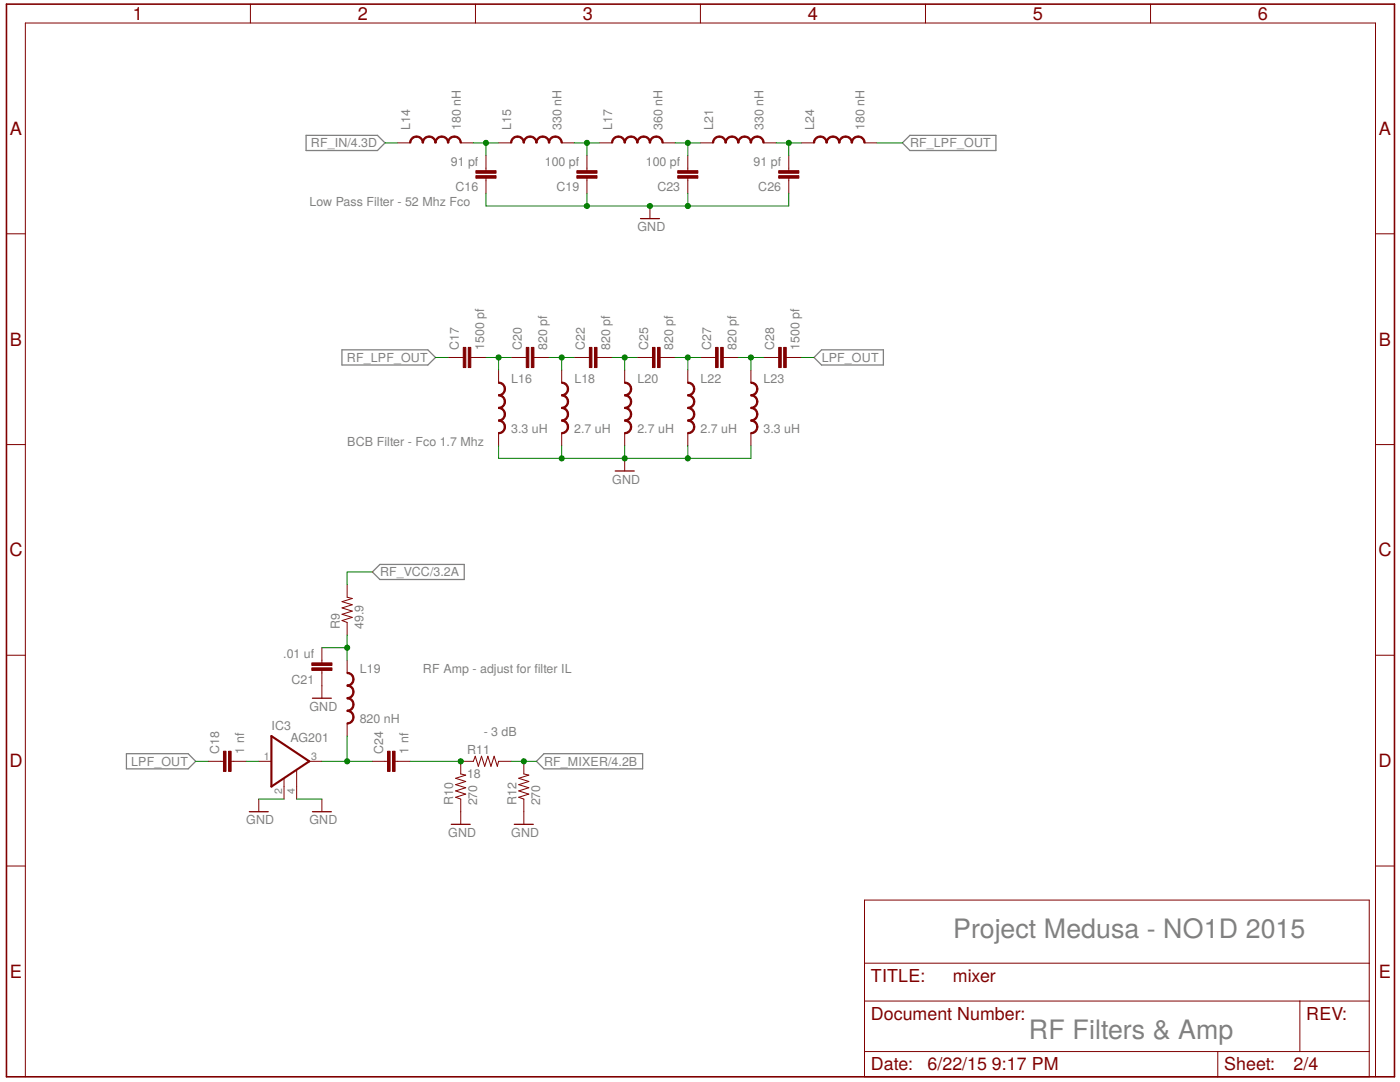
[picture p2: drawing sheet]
<svg xmlns="http://www.w3.org/2000/svg" width="279mm" height="216mm" viewBox="0 0 279 216" stroke-linecap="round" stroke-linejoin="round" font-family="sans-serif">
<path d="M61.1 27h14.2l1.5 1.5-1.5 1.5h-14.2zM180.1 28.5l1.5-1.5h17.2v3h-17.2zM68.2 69.8h17.2l1.5 1.5-1.5 1.5h-17.2zM164 69.8h12.3v3h-12.3l-1.5-1.5zM74.3 114.1l1.5-1.5h16.8v3h-16.8zM25.2 150.4h12.3l1.6 1.5-1.6 1.5h-12.3zM108.6 150.4h19.6v3h-19.6l-1.5-1.5z" fill="none" stroke="#808080" stroke-width=".25"/>
<path d="M54.2 146.9l7.5 5-7.5 5.1z" fill="none" stroke="#800000" stroke-width=".42"/>
<g fill="none" stroke="#800000" stroke-width=".2">
<path d="M50 .8v3.8M94.9 .8v3.8M139.8 .8v3.8M184.7 .8v3.8M229.6 .8v3.8M79.4 28.5h2.5M91.9 28.5h2.6M97 31v3.1M97 35.6v3M99.5 28.5h2.5M112.1 28.5h2.5M117.1 31v3.1"/>
<path d="M117.1 35.6v3M119.7 28.5h2.5M132.2 28.5h2.5M137.3 31v3.1M137.3 35.6v3M139.8 28.5h2.5M152.4 28.5h2.5M157.4 31v3.1M157.4 35.6v3M159.9 28.5h2.6M172.5 28.5h2.5M1.3 46.7h3.8"/>
<path d="M129.7 41.1v2.5M274.5 46.7h3.8M89.4 71.3h3.1M94 71.3h3M99.5 73.9v2.5M102 71.3h3M106.6 71.3h3M112.1 73.9v2.5M114.6 71.3h3M119.1 71.3h3.1M124.7 73.9v2.5M127.2 71.3h3"/>
<path d="M131.7 71.3h3M137.3 73.9v2.5M139.8 71.3h3M144.3 71.3h3M149.9 73.9v2.5M152.4 71.3h3M156.9 71.3h3M1.3 88.7h3.8M99.5 86.4v2.5M112.1 86.4v2.5M124.7 86.4v2.5M124.7 91.5v2.5"/>
<path d="M137.3 86.4v2.5M149.9 86.4v2.5M274.5 88.7h3.8M69.3 116.6v2.6l1 .2-2 .7 2 .6-2 .6 2 .6-2 .7 2 .6-2 .6 1 .4v2.5M1.3 130.7h3.8M64.2 129.2v3.1M64.2 133.8v5.5M69.3 131.8v2.5M274.5 130.7h3.8M41.6 151.9h3M46.1 151.9h3M51.6 151.9h2.6"/>
<path d="M51.6 159.4v2.6M56.7 155.4v4M59.2 153.8v5.6M61.7 151.9h2.5M64.2 159.4v2.6M69.3 144.4v2.5M74.3 151.9h3M78.8 151.9h3.1M102 151.9h-2.5l-.2 1-.7-2-.6 2-.6-2-.7 2-.6-2-.6 2-.7-2-.3 1h-2.6v2.5l1 .3-2 .6 2 .6-2 .7 2 .6-2 .6 2 .7-2 .6 1 .3v5.1M104.5 151.9v2.5l1 .3-2 .6 2 .6-2 .7 2 .6-2 .6 2 .7-2 .6 1 .3v5.1M1.3 172.8h3.8M172.5 179.6h100.8v35.3h-100.8z"/>
<path d="M274.5 172.8h3.8M172.5 199.7h100.8M172.5 192.2h100.8M259.4 199.7v10.1M5.1 214.9v-210.3h269.4v210.3M172.5 209.8h100.8M243 209.8v5.1"/>
</g>
<g fill="#800000" stroke="#800000" stroke-width=".2">
<path d="M45.6 149.9h.5v4h-.5z"/>
<path d="M44.6 149.9h.5v4h-.5z"/>
<path d="M78.3 149.9h.5v4h-.5z"/>
<path d="M77.3 149.9h.6v4h-.6z"/>
<path d="M62.2 132.3h4.1v.5h-4.1z"/>
<path d="M62.2 133.3h4.1v.5h-4.1z"/>
<path d="M95 34.1h4v.5h-4z"/>
<path d="M95 35.1h4v.5h-4z"/>
<path d="M115.1 34.1h4v.5h-4z"/>
<path d="M115.1 35.1h4v.5h-4z"/>
<path d="M135.3 34.1h4v.5h-4z"/>
<path d="M135.3 35.1h4v.5h-4z"/>
<path d="M155.4 34.1h4v.5h-4z"/>
<path d="M155.4 35.1h4v.5h-4z"/>
<path d="M93.5 69.3h.5v4h-.5z"/>
<path d="M92.5 69.3h.5v4h-.5z"/>
<path d="M106 69.3h.6v4h-.6z"/>
<path d="M105 69.3h.5v4h-.5z"/>
<path d="M118.6 69.3h.5v4h-.5z"/>
<path d="M117.6 69.3h.5v4h-.5z"/>
<path d="M131.2 69.3h.5v4h-.5z"/>
<path d="M130.2 69.3h.5v4h-.5z"/>
<path d="M143.8 69.3h.5v4h-.5z"/>
<path d="M142.8 69.3h.5v4h-.5z"/>
<path d="M156.4 69.3h.5v4h-.5z"/>
<path d="M155.4 69.3h.5v4h-.5z"/>
</g>
<g fill="#800000" stroke="#800000" stroke-width=".2">
<path d="M69.3 134.2a1.34 1.34 0 0 1 1.4 1.3h-.3v-.3a1.11 1.11 0 0 0-1.1-.8z" fill-rule="evenodd"/>
<path d="M69.3 136.7a1.16 1.16 0 0 0 1.1-1.2h.3a1.34 1.34 0 0 1-1.4 1.4z" fill-rule="evenodd"/>
<path d="M69.3 136.7a1.34 1.34 0 0 1 1.4 1.3h-.3v-.2a1.11 1.11 0 0 0-1.1-.9z" fill-rule="evenodd"/>
<path d="M70.4 138h.3a1.34 1.34 0 0 1-1.4 1.4v-.2a1.16 1.16 0 0 0 1.1-1.2z" fill-rule="evenodd"/>
<path d="M69.3 139.2a1.34 1.34 0 0 1 1.4 1.4h-.3v-.3a1.11 1.11 0 0 0-1.1-.9z" fill-rule="evenodd"/>
<path d="M69.3 141.7a1.16 1.16 0 0 0 1.1-1.1h.3a1.34 1.34 0 0 1-1.4 1.4z" fill-rule="evenodd"/>
<path d="M69.3 141.7a1.34 1.34 0 0 1 1.4 1.4h-.3l-.1-.6a1.1 1.1 0 0 0-1-.5z" fill-rule="evenodd"/>
<path d="M69.3 144.2a1.16 1.16 0 0 0 1.1-1.1h.3a1.34 1.34 0 0 1-1.4 1.4z" fill-rule="evenodd"/>
<path d="M82.1 27.5l.6-.3 .4-.1v.3l-.5 .1a1.07 1.07 0 0 0-.6 1h-.3v-.1z" fill-rule="evenodd"/>
<path d="M83.1 27.1a1.37 1.37 0 0 1 1.4 1.4h-.2a1.12 1.12 0 0 0-1.2-1.1z" fill-rule="evenodd"/>
<path d="M84.7 27.5l.5-.3 .4-.1v.3l-.5 .1a1.07 1.07 0 0 0-.6 1h-.2v-.1z" fill-rule="evenodd"/>
<path d="M85.6 27.1a1.37 1.37 0 0 1 1.4 1.4h-.2a1.12 1.12 0 0 0-1.2-1.1z" fill-rule="evenodd"/>
<path d="M87.2 27.5l.5-.3 .5-.1v.3l-.6 .1a1.07 1.07 0 0 0-.6 1h-.2v-.1z" fill-rule="evenodd"/>
<path d="M88.2 27.1a1.37 1.37 0 0 1 1.4 1.4h-.3a1.12 1.12 0 0 0-1.1-1.1z" fill-rule="evenodd"/>
<path d="M89.7 27.5l.5-.3 .5-.1v.3h-.3a1.11 1.11 0 0 0-.8 1.1h-.3v-.1z" fill-rule="evenodd"/>
<path d="M90.7 27.1a1.37 1.37 0 0 1 1.4 1.4h-.3a1.12 1.12 0 0 0-1.1-1.1z" fill-rule="evenodd"/>
<path d="M102.3 27.5l.8-.4h.2v.3a1.09 1.09 0 0 0-1.1 1.1h-.3v-.1z" fill-rule="evenodd"/>
<path d="M103.3 27.1a1.37 1.37 0 0 1 1.4 1.4h-.3a1.12 1.12 0 0 0-1.1-1.1z" fill-rule="evenodd"/>
<path d="M104.8 27.5l.8-.4h.2v.3a1.09 1.09 0 0 0-1.1 1.1h-.3v-.1z" fill-rule="evenodd"/>
<path d="M105.8 27.1a1.37 1.37 0 0 1 1.4 1.4h-.3a1.12 1.12 0 0 0-1.1-1.1z" fill-rule="evenodd"/>
<path d="M107.3 27.5l.9-.4h.1v.3a1.09 1.09 0 0 0-1.1 1.1h-.3v-.1z" fill-rule="evenodd"/>
<path d="M108.3 27.1a1.37 1.37 0 0 1 1.4 1.4h-.2a1.12 1.12 0 0 0-1.2-1.1z" fill-rule="evenodd"/>
<path d="M109.9 27.5l.8-.4h.1v.3a1.09 1.09 0 0 0-1.1 1.1h-.2v-.1z" fill-rule="evenodd"/>
<path d="M110.8 27.1a1.37 1.37 0 0 1 1.4 1.4h-.2l-.2-.6a1.1 1.1 0 0 0-1-.5z" fill-rule="evenodd"/>
<path d="M122.4 27.5l.9-.4h.1v.3a1.12 1.12 0 0 0-1.1 1.1h-.3v-.1z" fill-rule="evenodd"/>
<path d="M123.4 27.1a1.34 1.34 0 0 1 1.4 1.4h-.2l-.2-.6a1.1 1.1 0 0 0-1-.5z" fill-rule="evenodd"/>
<path d="M124.9 27.5l.9-.4h.1v.3a1.12 1.12 0 0 0-1.1 1.1h-.2v-.1z" fill-rule="evenodd"/>
<path d="M125.9 27.1a1.34 1.34 0 0 1 1.4 1.4h-.2l-.2-.6a1.1 1.1 0 0 0-1-.5z" fill-rule="evenodd"/>
<path d="M127.5 27.5l.8-.4h.2v.3a1.12 1.12 0 0 0-1.2 1.1h-.2v-.1z" fill-rule="evenodd"/>
<path d="M128.5 27.1a1.34 1.34 0 0 1 1.3 1.4h-.2a1.09 1.09 0 0 0-1.1-1.1z" fill-rule="evenodd"/>
<path d="M130 27.5l.8-.4h.2v.3a1.12 1.12 0 0 0-1.2 1.1h-.2v-.1z" fill-rule="evenodd"/>
<path d="M131 27.1a1.37 1.37 0 0 1 1.4 1.4h-.3a1.09 1.09 0 0 0-1.1-1.1z" fill-rule="evenodd"/>
<path d="M142.6 27.5l.5-.3 .5-.1v.3l-.6 .1a1.07 1.07 0 0 0-.6 1h-.2v-.1z" fill-rule="evenodd"/>
<path d="M143.6 27.1a1.37 1.37 0 0 1 1.3 1.4h-.2a1.09 1.09 0 0 0-1.1-1.1z" fill-rule="evenodd"/>
<path d="M145.1 27.5l.5-.3 .5-.1v.3l-.6 .1a1.07 1.07 0 0 0-.6 1h-.2v-.1z" fill-rule="evenodd"/>
<path d="M146.1 27.1a1.37 1.37 0 0 1 1.4 1.4h-.3a1.09 1.09 0 0 0-1.1-1.1z" fill-rule="evenodd"/>
<path d="M147.6 27.5l.5-.3 .5-.1v.3l-.6 .1a1.07 1.07 0 0 0-.5 1h-.3v-.1z" fill-rule="evenodd"/>
<path d="M148.6 27.1a1.37 1.37 0 0 1 1.4 1.4h-.3a1.09 1.09 0 0 0-1.1-1.1z" fill-rule="evenodd"/>
<path d="M150.1 27.5l.6-.3 .4-.1v.3l-.5 .1a1.07 1.07 0 0 0-.6 1h-.3v-.1z" fill-rule="evenodd"/>
<path d="M151.1 27.1a1.37 1.37 0 0 1 1.4 1.4h-.2a1.09 1.09 0 0 0-1.2-1.1z" fill-rule="evenodd"/>
<path d="M162.7 27.5l.6-.3 .4-.1v.3l-.5 .1a1.07 1.07 0 0 0-.6 1h-.3v-.1z" fill-rule="evenodd"/>
<path d="M163.7 27.1a1.37 1.37 0 0 1 1.4 1.4h-.3a1.12 1.12 0 0 0-1.1-1.1z" fill-rule="evenodd"/>
<path d="M165.2 27.5l.6-.3 .4-.1v.3l-.5 .1a1.07 1.07 0 0 0-.6 1h-.3v-.1z" fill-rule="evenodd"/>
<path d="M166.2 27.1a1.37 1.37 0 0 1 1.4 1.4h-.2a1.12 1.12 0 0 0-1.2-1.1z" fill-rule="evenodd"/>
<path d="M167.8 27.5l.5-.3 .5-.1v.3l-.6 .1a1.07 1.07 0 0 0-.6 1h-.2v-.1z" fill-rule="evenodd"/>
<path d="M168.8 27.1a1.37 1.37 0 0 1 1.3 1.4h-.2a1.12 1.12 0 0 0-1.1-1.1z" fill-rule="evenodd"/>
<path d="M170.3 27.5l.5-.3 .5-.1v.3l-.6 .1a1.07 1.07 0 0 0-.6 1h-.2v-.1z" fill-rule="evenodd"/>
<path d="M171.3 27.1a1.37 1.37 0 0 1 1.4 1.4h-.3a1.12 1.12 0 0 0-1.1-1.1z" fill-rule="evenodd"/>
<path d="M99.5 76.2a1.34 1.34 0 0 1 1.4 1.4h-.3a1.09 1.09 0 0 0-1.1-1.1z" fill-rule="evenodd"/>
<path d="M100.6 77.6h.3a1.34 1.34 0 0 1-1.4 1.4v-.2l.3-.1a1.11 1.11 0 0 0 .8-1.1z" fill-rule="evenodd"/>
<path d="M99.5 78.8a1.34 1.34 0 0 1 1.4 1.3h-.3a1.12 1.12 0 0 0-1.1-1.1z" fill-rule="evenodd"/>
<path d="M100.6 80.1h.3a1.34 1.34 0 0 1-1.4 1.4v-.2l.3-.1a1.11 1.11 0 0 0 .8-1.1z" fill-rule="evenodd"/>
<path d="M99.5 81.3a1.34 1.34 0 0 1 1.4 1.4h-.3a1.12 1.12 0 0 0-1.1-1.2z" fill-rule="evenodd"/>
<path d="M100.6 82.7h.3a1.34 1.34 0 0 1-1.4 1.3v-.2h.3a1.11 1.11 0 0 0 .8-1.1z" fill-rule="evenodd"/>
<path d="M99.5 83.8a1.34 1.34 0 0 1 1.4 1.4h-.3a1.12 1.12 0 0 0-1.1-1.2z" fill-rule="evenodd"/>
<path d="M99.5 86.3a1.09 1.09 0 0 0 1.1-1.1h.3a1.34 1.34 0 0 1-1.4 1.4z" fill-rule="evenodd"/>
<path d="M112.1 76.2a1.34 1.34 0 0 1 1.4 1.4h-.3a1.12 1.12 0 0 0-1.1-1.1z" fill-rule="evenodd"/>
<path d="M113.2 77.6h.3a1.34 1.34 0 0 1-1.4 1.4v-.2l.5-.2a1.07 1.07 0 0 0 .6-1z" fill-rule="evenodd"/>
<path d="M112.1 78.8a1.34 1.34 0 0 1 1.4 1.3h-.3a1.16 1.16 0 0 0-1.1-1.1z" fill-rule="evenodd"/>
<path d="M113.2 80.1h.3a1.34 1.34 0 0 1-1.4 1.4v-.2l.5-.2a1.07 1.07 0 0 0 .6-1z" fill-rule="evenodd"/>
<path d="M112.1 81.3a1.34 1.34 0 0 1 1.4 1.4h-.3a1.16 1.16 0 0 0-1.1-1.2z" fill-rule="evenodd"/>
<path d="M113.2 82.7h.3a1.34 1.34 0 0 1-1.4 1.3v-.2l.5-.2a1.07 1.07 0 0 0 .6-.9z" fill-rule="evenodd"/>
<path d="M112.1 83.8a1.34 1.34 0 0 1 1.4 1.4h-.3a1.16 1.16 0 0 0-1.1-1.2z" fill-rule="evenodd"/>
<path d="M112.1 86.3l.5-.2a1.07 1.07 0 0 0 .6-.9h.3a1.34 1.34 0 0 1-1.4 1.4z" fill-rule="evenodd"/>
<path d="M124.7 76.2a1.34 1.34 0 0 1 1.4 1.4h-.3a1.12 1.12 0 0 0-1.1-1.1z" fill-rule="evenodd"/>
<path d="M124.7 78.8l.5-.2a1.07 1.07 0 0 0 .6-1h.3a1.34 1.34 0 0 1-1.4 1.4z" fill-rule="evenodd"/>
<path d="M124.7 78.8a1.34 1.34 0 0 1 1.4 1.3h-.3a1.16 1.16 0 0 0-1.1-1.1z" fill-rule="evenodd"/>
<path d="M124.7 81.3l.5-.2a1.07 1.07 0 0 0 .6-1h.3a1.34 1.34 0 0 1-1.4 1.4z" fill-rule="evenodd"/>
<path d="M124.7 81.3a1.34 1.34 0 0 1 1.4 1.4h-.3a1.16 1.16 0 0 0-1.1-1.2z" fill-rule="evenodd"/>
<path d="M124.7 83.8l.5-.2a1.07 1.07 0 0 0 .6-.9h.3a1.34 1.34 0 0 1-1.4 1.3z" fill-rule="evenodd"/>
<path d="M124.7 83.8a1.34 1.34 0 0 1 1.4 1.4h-.3a1.16 1.16 0 0 0-1.1-1.2z" fill-rule="evenodd"/>
<path d="M124.7 86.3l.5-.2a1.07 1.07 0 0 0 .6-.9h.3a1.34 1.34 0 0 1-1.4 1.4z" fill-rule="evenodd"/>
<path d="M137.3 76.2a1.34 1.34 0 0 1 1.4 1.4h-.3a1.12 1.12 0 0 0-1.1-1.1z" fill-rule="evenodd"/>
<path d="M137.3 78.8l.5-.2a1.07 1.07 0 0 0 .6-1h.3a1.34 1.34 0 0 1-1.4 1.4z" fill-rule="evenodd"/>
<path d="M137.3 78.8a1.34 1.34 0 0 1 1.4 1.3h-.3a1.16 1.16 0 0 0-1.1-1.1z" fill-rule="evenodd"/>
<path d="M137.3 81.3l.5-.2a1.07 1.07 0 0 0 .6-1h.3a1.34 1.34 0 0 1-1.4 1.4z" fill-rule="evenodd"/>
<path d="M137.3 81.3a1.34 1.34 0 0 1 1.4 1.4h-.3a1.16 1.16 0 0 0-1.1-1.2z" fill-rule="evenodd"/>
<path d="M137.3 83.8l.5-.2a1.07 1.07 0 0 0 .6-.9h.3a1.34 1.34 0 0 1-1.4 1.3z" fill-rule="evenodd"/>
<path d="M137.3 83.8a1.34 1.34 0 0 1 1.4 1.4h-.3a1.16 1.16 0 0 0-1.1-1.2z" fill-rule="evenodd"/>
<path d="M137.3 86.3l.5-.2a1.07 1.07 0 0 0 .6-.9h.3a1.34 1.34 0 0 1-1.4 1.4z" fill-rule="evenodd"/>
<path d="M149.9 76.2a1.34 1.34 0 0 1 1.4 1.4h-.3a1.12 1.12 0 0 0-1.1-1.1z" fill-rule="evenodd"/>
<path d="M149.9 78.8l.5-.2a1.07 1.07 0 0 0 .6-1h.3a1.34 1.34 0 0 1-1.4 1.4z" fill-rule="evenodd"/>
<path d="M149.9 78.8a1.34 1.34 0 0 1 1.4 1.3h-.3a1.16 1.16 0 0 0-1.1-1.1z" fill-rule="evenodd"/>
<path d="M149.9 81.3l.5-.2a1.07 1.07 0 0 0 .6-1h.3a1.34 1.34 0 0 1-1.4 1.4z" fill-rule="evenodd"/>
<path d="M149.9 81.3a1.34 1.34 0 0 1 1.4 1.4h-.3a1.16 1.16 0 0 0-1.1-1.2z" fill-rule="evenodd"/>
<path d="M149.9 83.8l.5-.2a1.07 1.07 0 0 0 .6-.9h.3a1.34 1.34 0 0 1-1.4 1.3z" fill-rule="evenodd"/>
<path d="M149.9 83.8a1.34 1.34 0 0 1 1.4 1.4h-.3a1.16 1.16 0 0 0-1.1-1.2z" fill-rule="evenodd"/>
<path d="M149.9 86.3l.5-.2a1.07 1.07 0 0 0 .6-.9h.3a1.34 1.34 0 0 1-1.4 1.4z" fill-rule="evenodd"/>
</g>
<path d="M127.8 43.6h3.8M122.8 94h3.8M62.4 139.3h3.7M49.8 162h3.7M62.4 162h3.7M90.1 164.5h3.7M102.6 164.5h3.8" fill="none" stroke="#800000" stroke-width=".25"/>
<path d="M1.3 .8h277v214.1h-277z" fill="none" stroke="#800000" stroke-width=".32"/>
<g fill="none" stroke="#008000" stroke-width=".2">
<path d="M76.8 28.5h2.6M94.5 28.5h5M97 28.5v2.5M97 38.6v2.5h60.4v-2.5M114.6 28.5h5.1M117.1 28.5v2.5M117.1 38.6v2.5M134.7 28.5h5.1M137.3 28.5v2.5M137.3 38.6v2.5M154.9 28.5h5M157.4 28.5v2.5"/>
<path d="M175 28.5h5.1M86.9 71.3h2.5M97 71.3h5M99.5 71.3v2.6M109.6 71.3h5M112.1 71.3v2.6M122.2 71.3h5M124.7 71.3v2.6M134.7 71.3h5.1M137.3 71.3v2.6M147.3 71.3h5.1M149.9 71.3v2.6"/>
<path d="M159.9 71.3h2.6M99.5 88.9v2.6h50.4v-2.6M112.1 88.9v2.6M124.7 88.9v2.6M137.3 88.9v2.6M74.3 114.1h-5v2.5M64.2 129.2h5.1M69.3 126.7v5.1M39.1 151.9h2.5M49.1 151.9h2.5M51.6 159.4h5.1M59.2 159.4h5"/>
<path d="M64.2 151.9h10.1M69.3 146.9v5M81.9 151.9h10M102 151.9h5.1"/>
</g>
<g fill="#008000" stroke="#008000" stroke-width=".2">
<circle cx="137.3" cy="41.1" r=".51"/>
<circle cx="117.1" cy="41.1" r=".51"/>
<circle cx="129.7" cy="41.1" r=".51"/>
<circle cx="137.3" cy="91.5" r=".51"/>
<circle cx="124.7" cy="91.5" r=".51"/>
<circle cx="112.1" cy="91.5" r=".51"/>
<circle cx="69.3" cy="151.9" r=".51"/>
<circle cx="69.3" cy="129.2" r=".51"/>
<circle cx="91.9" cy="151.9" r=".51"/>
<circle cx="104.5" cy="151.9" r=".51"/>
<circle cx="97" cy="28.5" r=".51"/>
<circle cx="117.1" cy="28.5" r=".51"/>
<circle cx="137.3" cy="28.5" r=".51"/>
<circle cx="157.4" cy="28.5" r=".51"/>
<circle cx="99.5" cy="71.3" r=".51"/>
<circle cx="112.1" cy="71.3" r=".51"/>
<circle cx="124.7" cy="71.3" r=".51"/>
<circle cx="137.3" cy="71.3" r=".51"/>
<circle cx="149.9" cy="71.3" r=".51"/>
</g>
<g font-size="5.3" fill="#808080">
<text x="190.2" y="187.2">Project Medusa - NO1D 2015</text>
<text x="205.3" y="207.3">RF Filters &amp; Amp</text>
</g>
<g font-size="3.6" fill="#800000">
<text x="26.5" y="4">1</text>
<text x="71.4" y="4">2</text>
<text x="116.3" y="4">3</text>
<text x="161.2" y="4">4</text>
<text x="206.1" y="4">5</text>
<text x="251" y="4">6</text>
<text x="2" y="26.9">A</text>
<text x="275.2" y="26.9">A</text>
<text x="2" y="69">B</text>
<text x="275.2" y="69">B</text>
<text x="1.9" y="111">C</text>
<text x="275.1" y="111">C</text>
<text x="1.9" y="153.1">D</text>
<text x="275.1" y="153.1">D</text>
<text x="2" y="195.1">E</text>
<text x="173.8" y="196">TITLE:</text>
<text x="190.2" y="196">mixer</text>
<text x="275.2" y="195.1">E</text>
<text x="173.8" y="203.5">Document Number:</text>
<text x="260.7" y="203.5">REV:</text>
<text x="173.8" y="213.6">Date:</text>
<text x="185.1" y="213.6">6/22/15</text>
<text x="198" y="213.6">9:17 PM</text>
<text x="244.3" y="213.6">Sheet:</text>
<text x="258.2" y="213.6">2/4</text>
</g>
<g font-size="2.5" fill="#808080">
<text x="62" y="29.4">RF_IN/4.3D</text>
<text x="81.9" y="26" transform="rotate(-90 81.9 26)">L14</text>
<text x="91.9" y="26" transform="rotate(-90 91.9 26)">180 nH</text>
<text x="102" y="26" transform="rotate(-90 102 26)">L15</text>
<text x="112.1" y="26" transform="rotate(-90 112.1 26)">330 nH</text>
<text x="122.2" y="26" transform="rotate(-90 122.2 26)">L17</text>
<text x="132.2" y="26" transform="rotate(-90 132.2 26)">360 nH</text>
<text x="142.3" y="26" transform="rotate(-90 142.3 26)">L21</text>
<text x="152.4" y="26" transform="rotate(-90 152.4 26)">330 nH</text>
<text x="162.5" y="26" transform="rotate(-90 162.5 26)">L24</text>
<text x="172.5" y="26" transform="rotate(-90 172.5 26)">180 nH</text>
<text x="181.6" y="29.4">RF_LPF_OUT</text>
<text x="90" y="33.2">91 pf</text>
<text x="108.7" y="33.2">100 pf</text>
<text x="128.9" y="33.2">100 pf</text>
<text x="150.4" y="33.2">91 pf</text>
<text x="61.7" y="41.1">Low Pass Filter - 52 Mhz Fco</text>
<text x="90.9" y="38.2">C16</text>
<text x="111" y="38.2">C19</text>
<text x="131.2" y="38.2">C23</text>
<text x="151.3" y="38.2">C26</text>
<text x="127.2" y="46.1">GND</text>
<text x="91.6" y="69.8" transform="rotate(-90 91.6 69.8)">C17</text>
<text x="96.6" y="69.8" transform="rotate(-90 96.6 69.8)">1500 pf</text>
<text x="104.2" y="69.8" transform="rotate(-90 104.2 69.8)">C20</text>
<text x="109.2" y="69.8" transform="rotate(-90 109.2 69.8)">820 pf</text>
<text x="116.7" y="69.8" transform="rotate(-90 116.7 69.8)">C22</text>
<text x="121.8" y="69.8" transform="rotate(-90 121.8 69.8)">820 pf</text>
<text x="129.3" y="69.8" transform="rotate(-90 129.3 69.8)">C25</text>
<text x="134.4" y="69.8" transform="rotate(-90 134.4 69.8)">820 pf</text>
<text x="141.9" y="69.8" transform="rotate(-90 141.9 69.8)">C27</text>
<text x="147" y="69.8" transform="rotate(-90 147 69.8)">820 pf</text>
<text x="154.5" y="69.8" transform="rotate(-90 154.5 69.8)">C28</text>
<text x="159.6" y="69.8" transform="rotate(-90 159.6 69.8)">1500 pf</text>
<text x="69.2" y="72.2">RF_LPF_OUT</text>
<text x="102" y="76.4">L16</text>
<text x="114.6" y="76.4">L18</text>
<text x="127.2" y="76.4">L20</text>
<text x="139.8" y="76.4">L22</text>
<text x="152.4" y="76.4">L23</text>
<text x="164" y="72.2">LPF_OUT</text>
<text x="69.3" y="89">BCB Filter - Fco 1.7 Mhz</text>
<text x="102" y="86.4">3.3 uH</text>
<text x="114.6" y="86.4">2.7 uH</text>
<text x="127.2" y="86.4">2.7 uH</text>
<text x="139.8" y="86.4">2.7 uH</text>
<text x="152.4" y="86.4">3.3 uH</text>
<text x="122.2" y="96.5">GND</text>
<text x="75.8" y="115">RF_VCC/3.2A</text>
<text x="67.8" y="125.4" transform="rotate(-90 67.8 125.4)">R9</text>
<text x="72.6" y="125.5" transform="rotate(-90 72.6 125.5)">49.9</text>
<text x="56.5" y="131.4">.01 uf</text>
<text x="58.2" y="136.4">C21</text>
<text x="71.8" y="134.3">L19</text>
<text x="84.4" y="134.3">RF Amp - adjust for flter IL</text>
<text x="106.6" y="134.3">i</text>
<text x="61.7" y="141.8">GND</text>
<text x="54.2" y="145.6">IC3</text>
<text x="58" y="148.1">AG201</text>
<text x="71.8" y="144.3">820 nH</text>
<text x="96.5" y="146.9">- 3 dB</text>
<text x="26.2" y="152.8">LPF_OUT</text>
<text x="43.7" y="150.4" transform="rotate(-90 43.7 150.4)">C18</text>
<text x="48.8" y="150.4" transform="rotate(-90 48.8 150.4)">1 nf</text>
<text x="76.5" y="150.4" transform="rotate(-90 76.5 150.4)">C24</text>
<text x="81.5" y="150.4" transform="rotate(-90 81.5 150.4)">1 nf</text>
<text x="93.2" y="155.2">18</text>
<text x="93.2" y="150.4">R11</text>
<text x="108.6" y="152.8">RF_MIXER/4.2B</text>
<text x="90.5" y="160.7" transform="rotate(-90 90.5 160.7)">R10</text>
<text x="95.2" y="160.7" transform="rotate(-90 95.2 160.7)">270</text>
<text x="103" y="160.7" transform="rotate(-90 103 160.7)">R12</text>
<text x="107.8" y="160.7" transform="rotate(-90 107.8 160.7)">270</text>
<text x="49.2" y="164.5">GND</text>
<text x="61.7" y="164.5">GND</text>
<text x="89.4" y="167">GND</text>
<text x="102" y="167">GND</text>
</g>
<g font-size="2.1" fill="#808080">
<text x="52.6" y="151.6">1</text>
<text x="62.1" y="151.6">3</text>
<text x="56.3" y="158.5" transform="rotate(-90 56.3 158.5)">2</text>
<text x="58.9" y="158.5" transform="rotate(-90 58.9 158.5)">4</text>
</g>
</svg>
